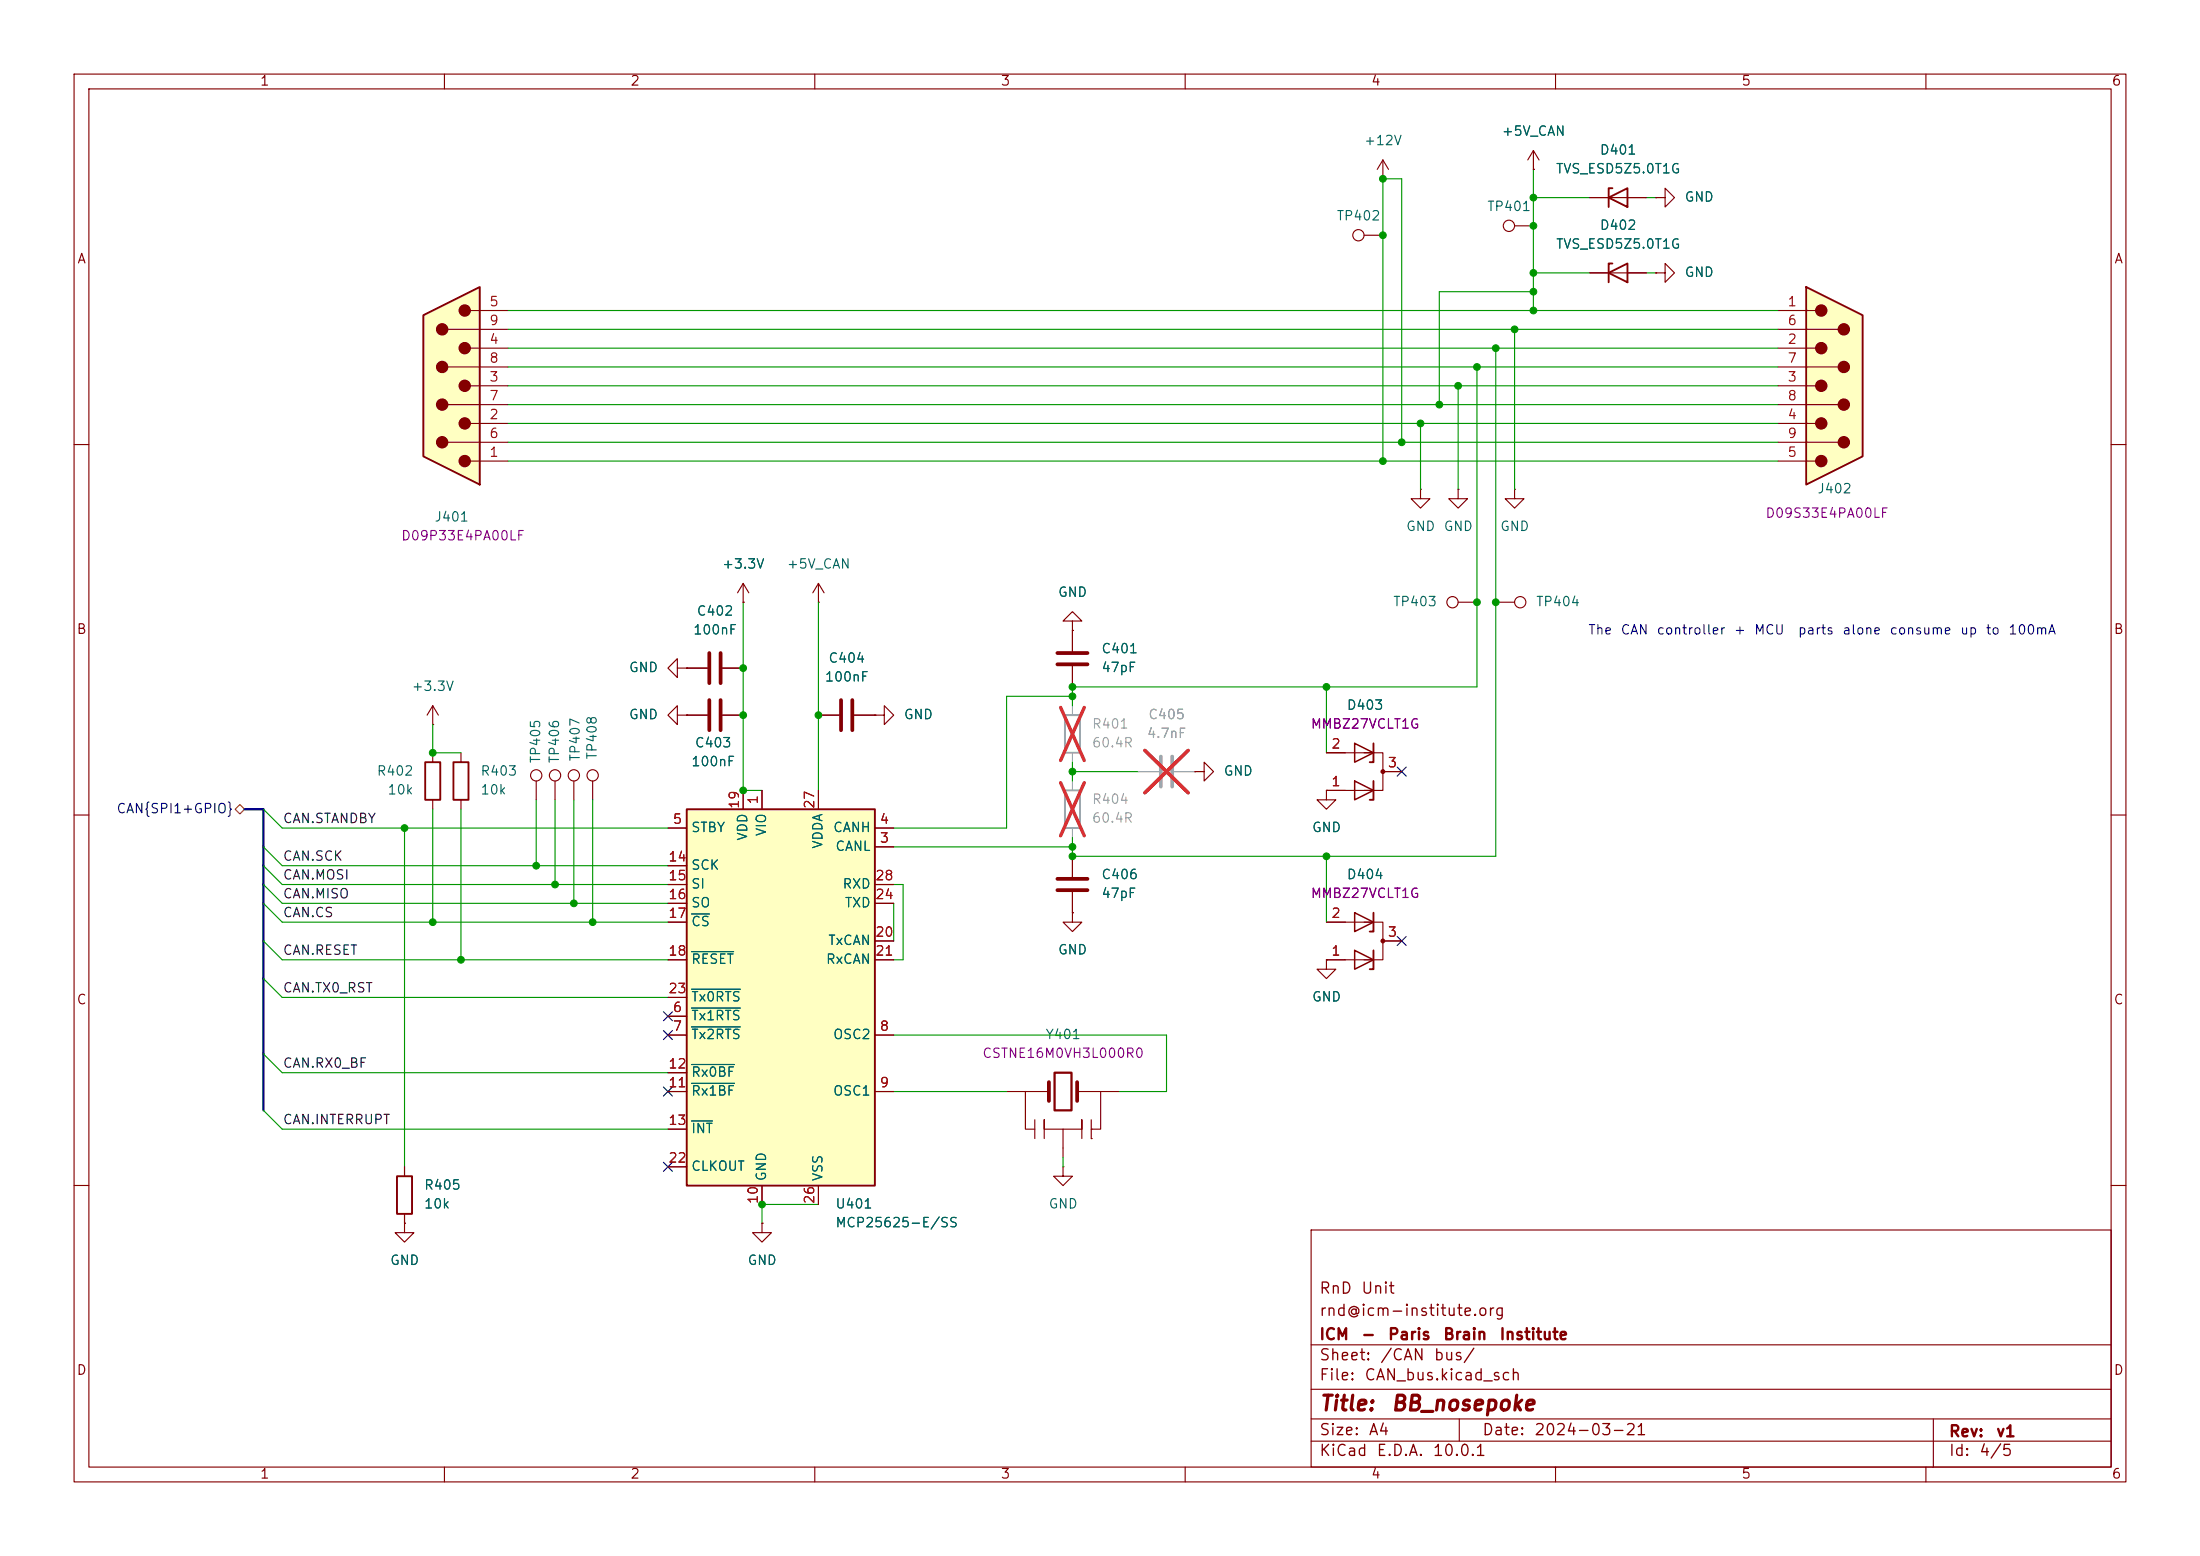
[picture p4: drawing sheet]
<svg xmlns="http://www.w3.org/2000/svg" width="297mm" height="210mm" viewBox="0 0 297 210" stroke-linecap="round" stroke-linejoin="round" font-family="sans-serif">
<g fill="none" stroke="#840000" stroke-width=".15">
<path d="M10 10h277v190h-277zM12 12h273v186h-273zM60 10v2M110 10v2M160 10v2M210 10v2M260 10v2M10 60h2M285 60h2M92.7 90.2h2.8M97.5 90.2h2.8M10 110h2"/>
<path d="M285 110h2M144.8 123.2v1.3h1.2l-1.2 1.2-1.3-1.2h1.3M144.8 123.2h.1M54.6 157.5v1.3M10 160h2M54.6 165.1v1.3h1.3l-1.3 1.2-1.3-1.2h1.3M54.6 165.1h.1M54.6 163.8v1.3M177 166h108v32h-108zM285 160h2M60 198v2M110 198v2"/>
<path d="M160 198v2M177 194.5h108M177 191.5h108M177 187.5h108M177 181.5h108M197 191.5v3M210 198v2M260 198v2M261 191.5v6.5"/>
</g>
<path d="M53.6 158.8h2v5h-2z" fill="none" stroke="#840000" stroke-width=".25"/>
<path d="M95.8 88.1v4.1M97.3 88.1v4.1" fill="none" stroke="#840000" stroke-width=".51"/>
<path d="M243.8 38.7l7.7 3.8v19.1l-7.7 3.8z" fill="#ffffc2"/>
<g fill="none" stroke="#840000" stroke-width=".15">
<path d="M184.1 31.8h2.6M186.7 24.1h.1M186.7 21.6l-.8 1.3M186.7 21.6l.8 1.3M186.7 21.6v2.5M204.5 30.5h2.5M207 22.9h.1M207 20.3l-.8 1.3M207 20.3l.8 1.3M207 20.3v2.6M214.6 26.7h7.6M214.6 36.8h7.6"/>
<path d="M223.5 36.8h1.3v-1.2l1.3 1.2-1.3 1.3v-1.3M223.5 36.8h.1M223.5 26.7h1.3v-1.3l1.3 1.3-1.3 1.2v-1.2M223.5 26.7h.1M240 59.7h8.2M240 57.2h5.1M240 54.6h8.2M240 52.1h5.1M240 49.5h8.2M240 47h5.1M240 44.5h8.2M240 41.9h5.1"/>
<path d="M100.3 78.7l-.7 1.3M100.3 78.7l.8 1.3M100.3 78.7v2.6M110.5 78.7l-.8 1.3M110.5 78.7l.8 1.3M110.5 78.7v2.6M240 62.2h5.1M91.4 90.2v-1.3l-1.2 1.3 1.2 1.2v-1.2h1.3M92.7 90.2h.1M92.7 96.5h2.8M97.5 96.5h2.8M100.3 81.3h.1"/>
<path d="M110.5 81.3h.1M110.5 96.5h2.8M115.3 96.5h2.8M118.1 96.5h1.3v-1.2l1.2 1.2-1.2 1.3v-1.3M118.1 96.5h.1M144.8 83.8h1.2l-1.2-1.2-1.3 1.2h1.3v1.3M144.8 85.1h.1M144.8 85.1v2.8M144.8 89.9v2.8M196.8 81.3h2.6M201.9 81.3h2.6M58.4 101.6v1.3"/>
<path d="M58.4 108v1.2M144.8 115.6v2.8M161.3 104.1h1.3v-1.2l1.2 1.2-1.2 1.3v-1.3M161.3 104.1h.1M179.1 106.7h6.3M179.1 101.6h6.3M184.1 101.6h2.6v5.1h-2.6M186.7 104.1h2.5M144.8 120.4v2.8M179.1 129.5v1.3h1.2l-1.2 1.3-1.3-1.3h1.3M179.1 129.5h.1M179.1 129.5h6.3"/>
<path d="M179.1 124.5h6.3M184.1 124.5h2.6v5h-2.6M186.7 127h2.5M135.9 147.3h5.7M138.4 147.3v5.1h1.3M139.7 151.1v2.6M143.5 152.4h-2.5v-1.3v2.6M143.5 152.4h2.5v-1.3v2.6M143.5 157.5v1.3h1.3l-1.3 1.2-1.3-1.2h1.3M143.5 157.5h.1M143.5 152.4v3.8M145.4 147.3h5.7"/>
<path d="M147.3 152.4h.1M147.3 153.7h.1M147.3 151.1v2.6M148.6 147.3v5.1h-1.3M102.9 165.1v1.3h1.2l-1.2 1.2-1.3-1.2h1.3M102.9 165.1h.1"/>
<circle cx="183.4" cy="31.7" r=".76"/>
<circle cx="203.7" cy="30.5" r=".76"/>
<circle cx="196.1" cy="81.3" r=".76"/>
<circle cx="205.2" cy="81.3" r=".76"/>
</g>
<path d="M217.2 26.7l2.5-1.3v2.5zM217.2 36.8l2.5-1.2v2.5zM217.7 25.4h-.5v2.5M217.7 35.6h-.5v2.5M243.8 38.7l7.7 3.8v19.1l-7.7 3.8zM57.4 102.9h2v5.1h-2zM185.4 105.4v2.6h-.5M185.4 100.3v2.6h-.5M185.4 128.3v2.5h-.5M185.4 123.2v2.5h-.5" fill="none" stroke="#840000" stroke-width=".25"/>
<g fill="#840000" stroke="#840000" stroke-width=".15">
<circle cx="245.9" cy="62.2" r=".76"/>
<circle cx="245.9" cy="57.1" r=".76"/>
<circle cx="245.9" cy="52.1" r=".76"/>
<circle cx="245.9" cy="47" r=".76"/>
<circle cx="245.9" cy="41.9" r=".76"/>
<circle cx="248.9" cy="59.7" r=".76"/>
<circle cx="248.9" cy="54.6" r=".76"/>
<circle cx="248.9" cy="49.5" r=".76"/>
<circle cx="248.9" cy="44.4" r=".76"/>
<circle cx="186.7" cy="127" r=".25"/>
<circle cx="186.7" cy="104.1" r=".25"/>
</g>
<path d="M182.9 105.4l2.5 1.3-2.5 1.3zM182.9 100.3l2.5 1.3-2.5 1.3zM182.9 128.3l2.5 1.2-2.5 1.3zM182.9 123.2l2.5 1.3-2.5 1.2z" fill="none" stroke="#840000" stroke-width=".2"/>
<path d="M95.8 94.5v4.1M97.3 94.5v4.1M113.5 94.5v4.1M115.1 94.5v4.1M142.7 88.1h4.1M142.7 89.7h4.1M142.7 118.6h4.1M142.7 120.1h4.1M141.6 146.1v2.5M145.4 146.1v2.5" fill="none" stroke="#840000" stroke-width=".51"/>
<path d="M143.8 96.5h2v5.1h-2zM143.8 106.7h2v5.1h-2z" fill="none" stroke="#a1a1a1" stroke-width=".25"/>
<path d="M144.8 95.3v1.2M144.8 101.6v1.3M144.8 105.4v1.3M144.8 111.8v1.2" fill="none" stroke="#a1a1a1" stroke-width=".15"/>
<path d="M143.2 95.5l3.2 7.1M146.4 95.5l-3.2 7.1M143.2 105.6l3.2 7.2M146.4 105.6l-3.2 7.2" fill="none" stroke="#e12e31" stroke-width=".46"/>
<path d="M142.4 144.8h2.3v5.1h-2.3z" fill="none" stroke="#840000" stroke-width=".3"/>
<path d="M92.7 109.2h25.4v50.8h-25.4z" fill="#ffffc2"/>
<path d="M92.7 109.2h25.4v50.8h-25.4z" fill="none" stroke="#840000" stroke-width=".25"/>
<g fill="none" stroke="#840000" stroke-width=".15">
<path d="M191.8 66v1.3h1.2l-1.2 1.3-1.3-1.3h1.3M191.8 66h.1M196.8 66v1.3h1.3l-1.3 1.3-1.2-1.3h1.2M196.8 66h.1M204.5 66v1.3h1.2l-1.2 1.3-1.3-1.3h1.3M204.5 66h.1M58.4 97.8h.1M58.4 95.3l-.7 1.2M58.4 95.3l.8 1.2M58.4 95.3v2.5M91.4 96.5v-1.2l-1.2 1.2 1.2 1.3v-1.3h1.3M92.7 96.5h.1"/>
<path d="M72.4 105.4v2.6M74.9 105.4v2.6M90.2 111.8h2.5M90.2 116.8h2.5M90.2 119.4h2.5M100.3 106.7v2.5M102.9 106.7v2.5M110.5 106.7v2.5M118.1 114.3h2.5M118.1 111.8h2.5M118.1 119.4h2.5M179.1 106.7v1.3h1.2l-1.2 1.2-1.3-1.2h1.3"/>
<path d="M179.1 106.7h.1M90.2 137.2h2.5M90.2 139.7h2.5M90.2 121.9h2.5M90.2 124.5h2.5M90.2 129.5h2.5M90.2 134.6h2.5M118.1 139.7h2.5M118.1 121.9h2.5M118.1 129.5h2.5M118.1 127h2.5M90.2 147.3h2.5"/>
<path d="M90.2 144.8h2.5M90.2 152.4h2.5M90.2 157.5h2.5M118.1 147.3h2.5M102.9 160v2.6M110.5 160v2.6"/>
<circle cx="72.4" cy="104.6" r=".76"/>
<circle cx="74.9" cy="104.6" r=".76"/>
</g>
<path d="M93.3 136.1h6.6M93.3 138.6h6.6M93.3 123.4h2.5M93.3 128.4h5.7M93.3 133.5h6.6M93.3 146.2h5.9M93.3 143.7h5.9M93.3 151.3h2.9" fill="none" stroke="#006464" stroke-width=".15"/>
<path d="M156.7 102.1v4.1M158.2 102.1v4.1" fill="none" stroke="#a1a1a1" stroke-width=".51"/>
<path d="M153.7 104.1h2.8M158.5 104.1h2.8" fill="none" stroke="#a1a1a1" stroke-width=".15"/>
<path d="M154.6 101.3l5.8 5.7M160.4 101.3l-5.8 5.7" fill="none" stroke="#e12e31" stroke-width=".46"/>
<path d="M57.1 42.5l7.7-3.8v26.7l-7.7-3.8z" fill="#ffffc2"/>
<g fill="none" stroke="#840000" stroke-width=".15">
<path d="M207 22.9h.1M214.6 26.7h2.6M214.6 36.8h2.6M219.7 26.7h2.5M219.7 36.8h2.5M223.5 36.8h.1M223.5 26.7h.1M60.5 44.5h8.1M60.5 49.5h8.1M60.5 54.6h8.1M60.5 59.7h8.1M63.5 41.9h5.1"/>
<path d="M63.5 47h5.1M63.5 52.1h5.1M63.5 57.2h5.1M63.5 62.2h5.1M92.7 96.5h.1M92.7 90.2h.1M92.7 96.5h2.8M92.7 90.2h2.8M97.5 96.5h2.8M97.5 90.2h2.8M100.3 81.3h.1M110.5 96.5h2.8"/>
<path d="M115.3 96.5h2.8M118.1 96.5h.1M144.8 85.1h.1M144.8 85.1v2.8M144.8 89.9v2.8M62.2 101.6v1.3M62.2 108v1.2M77.5 105.4v2.6M80 105.4v2.6M90.2 111.8h2.5M90.2 116.8h2.5M90.2 119.4h2.5"/>
<path d="M100.3 106.7v2.5M102.9 106.7v2.5M110.5 106.7v2.5M118.1 114.3h2.5M118.1 111.8h2.5M118.1 119.4h2.5M144.8 115.6v2.8M161.3 104.1h.1M179.1 106.7h.1M179.1 106.7h2.5M179.1 101.6h2.5M186.7 104.1h2.5"/>
<path d="M90.2 137.2h2.5M90.2 139.7h2.5M90.2 121.9h2.5M90.2 124.5h2.5M90.2 129.5h2.5M90.2 134.6h2.5M118.1 139.7h2.5M118.1 121.9h2.5M118.1 129.5h2.5M118.1 127h2.5M144.8 123.2h.1M144.8 120.4v2.8"/>
<path d="M179.1 129.5h.1M179.1 124.5h2.5M179.1 129.5h2.5M186.7 127h2.5M54.6 157.5v1.3M90.2 147.3h2.5M90.2 144.8h2.5M90.2 152.4h2.5M90.2 157.5h2.5M118.1 147.3h2.5M54.6 165.1h.1M54.6 163.8v1.3"/>
<path d="M102.9 165.1h.1M102.9 160v2.6M110.5 160v2.6"/>
<circle cx="77.5" cy="104.6" r=".76"/>
<circle cx="80" cy="104.6" r=".76"/>
</g>
<path d="M57.1 42.5l7.7-3.8v26.7l-7.7-3.8zM61.2 102.9h2v5.1h-2z" fill="none" stroke="#840000" stroke-width=".25"/>
<g fill="#840000" stroke="#840000" stroke-width=".15">
<circle cx="62.7" cy="41.9" r=".76"/>
<circle cx="62.7" cy="47" r=".76"/>
<circle cx="62.7" cy="52.1" r=".76"/>
<circle cx="62.7" cy="57.1" r=".76"/>
<circle cx="62.7" cy="62.2" r=".76"/>
<circle cx="59.7" cy="44.4" r=".76"/>
<circle cx="59.7" cy="49.5" r=".76"/>
<circle cx="59.7" cy="54.6" r=".76"/>
<circle cx="59.7" cy="59.7" r=".76"/>
</g>
<path d="M31.7 109.2l.7-.6 .6 .6-.6 .7z" fill="none" stroke="#725600" stroke-width=".15"/>
<path d="M33 109.2h2.6v40.7" fill="none" stroke="#000084" stroke-width=".3"/>
<g fill="none" stroke="#009600" stroke-width=".15">
<path d="M207 26.7h7.6M207 36.8h7.6M207 22.9v19M207 39.4h-12.7v15.2M222.2 26.7h1.3M222.2 36.8h1.3M68.6 41.9h171.4M68.6 47h171.4M68.6 44.5h171.4M68.6 49.5h171.4M68.6 59.7h171.4M68.6 54.6h171.4"/>
<path d="M68.6 52.1h171.4M68.6 57.2h171.4M189.2 59.7v-35.6h-2.5v38.1M191.8 57.2v8.8M196.8 52.1v13.9M199.4 49.5v43.2h-54.6v2.6M201.9 47v68.6h-57.1v-2.6M204.5 44.5v21.5M68.6 62.2h171.4M58.4 97.8v3.8h3.8M100.3 81.3v25.4h2.6M110.5 81.3v25.4"/>
<path d="M144.8 94h-8.9v17.8h-15.3M179.1 92.7v8.9M35.6 114.3l2.5 2.5h52.1M35.6 116.8l2.5 2.6h52.1M35.6 109.2l2.5 2.6h52.1M35.6 119.4l2.5 2.5h52.1M54.6 111.8v45.7M58.4 109.2v15.3M62.2 109.2v20.3M72.4 108v8.8M74.9 108v11.4M77.5 108v13.9"/>
<path d="M80 108v16.5M120.6 119.4h1.3v10.1h-1.3M120.6 114.3h24.2M144.8 102.9v2.5M144.8 104.1h8.9M179.1 115.6v8.9M35.6 132.1l2.5 2.5h52.1M35.6 127l2.5 2.5h52.1M35.6 121.9l2.5 2.6h52.1M120.6 139.7h36.9v7.6h-6.4M120.6 121.9v5.1M35.6 149.9l2.5 2.5h52.1"/>
<path d="M35.6 142.2l2.5 2.6h52.1M120.6 147.3h15.3M143.5 156.2v1.3M110.5 162.6h-7.6v2.5"/>
</g>
<path d="M188.6 103.5l1.2 1.2M189.8 103.5l-1.2 1.2M89.6 139.1l1.2 1.2M89.6 136.6l1.2 1.2M90.8 139.1l-1.2 1.2M90.8 136.6l-1.2 1.2M188.6 126.4l1.2 1.2M189.8 126.4l-1.2 1.2M89.6 146.7l1.2 1.2M89.6 156.9l1.2 1.2M90.8 146.7l-1.2 1.2M90.8 156.9l-1.2 1.2" fill="none" stroke="#000084" stroke-width=".15"/>
<path d="M93.3 136.1h6.6M93.3 138.6h6.6M93.3 123.4h2.5M93.3 128.4h5.7M93.3 133.5h6.6M93.3 146.2h5.9M93.3 143.7h5.9M93.3 151.3h2.9" fill="none" stroke="#006464" stroke-width=".15"/>
<path d="M153.7 104.1h2.8M158.5 104.1h2.8" fill="none" stroke="#a1a1a1" stroke-width=".15"/>
<path d="M154.6 101.3l5.8 5.7M160.4 101.3l-5.8 5.7" fill="none" stroke="#e12e31" stroke-width=".46"/>
<g fill="#009600" stroke="#009600" stroke-width=".14">
<circle cx="194.3" cy="54.6" r=".46"/>
<circle cx="196.8" cy="52.1" r=".46"/>
<circle cx="191.8" cy="57.2" r=".46"/>
<circle cx="186.7" cy="31.8" r=".46"/>
<circle cx="186.7" cy="24.1" r=".46"/>
<circle cx="189.2" cy="59.7" r=".46"/>
<circle cx="201.9" cy="47" r=".46"/>
<circle cx="186.7" cy="62.2" r=".46"/>
<circle cx="199.4" cy="49.5" r=".46"/>
<circle cx="207" cy="30.5" r=".46"/>
<circle cx="207" cy="26.7" r=".46"/>
<circle cx="207" cy="36.8" r=".46"/>
<circle cx="102.9" cy="162.6" r=".46"/>
<circle cx="144.8" cy="114.3" r=".46"/>
<circle cx="144.8" cy="94" r=".46"/>
<circle cx="144.8" cy="104.1" r=".46"/>
<circle cx="201.9" cy="81.3" r=".46"/>
<circle cx="199.4" cy="81.3" r=".46"/>
<circle cx="179.1" cy="115.6" r=".46"/>
<circle cx="179.1" cy="92.7" r=".46"/>
<circle cx="207" cy="39.4" r=".46"/>
<circle cx="204.5" cy="44.5" r=".46"/>
<circle cx="207" cy="41.9" r=".46"/>
<circle cx="144.8" cy="115.6" r=".46"/>
<circle cx="144.8" cy="92.7" r=".46"/>
<circle cx="58.4" cy="124.5" r=".46"/>
<circle cx="54.6" cy="111.8" r=".46"/>
<circle cx="77.5" cy="121.9" r=".46"/>
<circle cx="80" cy="124.5" r=".46"/>
<circle cx="62.2" cy="129.5" r=".46"/>
<circle cx="72.4" cy="116.8" r=".46"/>
<circle cx="74.9" cy="119.4" r=".46"/>
<circle cx="58.4" cy="101.6" r=".46"/>
<circle cx="100.3" cy="90.2" r=".46"/>
<circle cx="100.3" cy="96.5" r=".46"/>
<circle cx="100.3" cy="106.7" r=".46"/>
<circle cx="110.5" cy="96.5" r=".46"/>
</g>
<g font-size="2" fill="#840000">
<text x="178" y="190.9">Title:</text>
<text x="187.7" y="190.9">BB_nosepoke</text>
</g>
<g font-size="1.5" fill="#840000">
<text x="178" y="178">rnd@icm-institute.org</text>
<text x="178" y="175">RnD</text>
<text x="183.7" y="175">Unit</text>
<text x="178" y="184">Sheet:</text>
<text x="178" y="181.2">ICM</text>
<text x="183.7" y="181.2">-</text>
<text x="186.2" y="184">/CAN</text>
<text x="187.3" y="181.2">Paris</text>
<text x="193.5" y="184">bus/</text>
<text x="194.7" y="181.2">Brain</text>
<text x="202.3" y="181.2">Institute</text>
<text x="178" y="186.7">File:</text>
<text x="184.1" y="186.7">CAN_bus.kicad_sch</text>
<text x="178" y="196.9">KiCad</text>
<text x="178" y="194.1">Size:</text>
<text x="184.7" y="194.1">A4</text>
<text x="185.7" y="196.9">E.D.A.</text>
<text x="193.3" y="196.9">10.0.1</text>
<text x="200" y="194.1">Date:</text>
<text x="207" y="194.1">2024-03-21</text>
<text x="263" y="194.3">Rev:</text>
<text x="263" y="196.9">Id:</text>
<text x="267.1" y="196.9">4/5</text>
<text x="269.4" y="194.3">v1</text>
</g>
<g font-size="1.3" fill="#840000">
<text x="35" y="11.9">1</text>
<text x="85" y="11.9">2</text>
<text x="135" y="11.9">3</text>
<text x="185" y="11.9">4</text>
<text x="235" y="11.9">5</text>
<text x="285" y="11.9">6</text>
<text x="10.3" y="35.9">A</text>
<text x="285.3" y="35.9">A</text>
<text x="10.3" y="85.9">B</text>
<text x="285.3" y="85.9">B</text>
<text x="10.3" y="135.9">C</text>
<text x="285.3" y="135.9">C</text>
<text x="10.3" y="185.9">D</text>
<text x="285.3" y="185.9">D</text>
<text x="35" y="199.9">1</text>
<text x="85" y="199.9">2</text>
<text x="135" y="199.9">3</text>
<text x="185" y="199.9">4</text>
<text x="235" y="199.9">5</text>
<text x="285" y="199.9">6</text>
</g>
<g font-size="1.3" fill="#006464">
<text x="184" y="19.9">+12V</text>
<text x="202.6" y="18.6">+5V_CAN</text>
<text x="210" y="23.7">TVS_ESD5Z5.0T1G</text>
<text x="215.9" y="21.2">D401</text>
<text x="200.7" y="28.8">TP401</text>
<text x="227.3" y="27.5">GND</text>
<text x="180.4" y="30.1">TP402</text>
<text x="210" y="33.9">TVS_ESD5Z5.0T1G</text>
<text x="215.9" y="31.3">D402</text>
<text x="227.3" y="37.7">GND</text>
<text x="58.6" y="70.7">J401</text>
<text x="189.7" y="72">GND</text>
<text x="194.8" y="72">GND</text>
<text x="202.4" y="72">GND</text>
<text x="245.3" y="66.9">J402</text>
<text x="97.4" y="77.1">+3.3V</text>
<text x="106.1" y="77.1">+5V_CAN</text>
<text x="94" y="83.4">C402</text>
<text x="142.7" y="80.9">GND</text>
<text x="188" y="82.1">TP403</text>
<text x="207.3" y="82.1">TP404</text>
<text x="93.5" y="86">100nF</text>
<text x="111.7" y="89.8">C404</text>
<text x="148.6" y="88.5">C401</text>
<text x="55.5" y="93.6">+3.3V</text>
<text x="84.8" y="91">GND</text>
<text x="111.3" y="92.3">100nF</text>
<text x="148.6" y="91">47pF</text>
<text x="84.8" y="97.4">GND</text>
<text x="93.7" y="101.2">C403</text>
<text x="121.9" y="97.4">GND</text>
<text x="181.7" y="96.1">D403</text>
<text x="50.8" y="105">R402</text>
<text x="52.2" y="107.5">10k</text>
<text x="64.8" y="105">R403</text>
<text x="64.8" y="107.5">10k</text>
<text x="73.3" y="103.1" transform="rotate(-90 73.3 103.1)">TP405</text>
<text x="75.8" y="103.1" transform="rotate(-90 75.8 103.1)">TP406</text>
<text x="78.6" y="102.9" transform="rotate(-90 78.6 102.9)">TP407</text>
<text x="80.9" y="102.6" transform="rotate(-90 80.9 102.6)">TP408</text>
<text x="93.2" y="103.7">100nF</text>
<text x="165.1" y="105">GND</text>
<text x="93.2" y="112.6">STBY</text>
<text x="101.2" y="113.6" transform="rotate(-90 101.2 113.6)">VDD</text>
<text x="103.7" y="113" transform="rotate(-90 103.7 113)">VIO</text>
<text x="112.4" y="112.6">CANH</text>
<text x="177" y="112.6">GND</text>
<text x="93.2" y="117.7">SCK</text>
<text x="111.4" y="114.6" transform="rotate(-90 111.4 114.6)">VDDA</text>
<text x="112.7" y="115.2">CANL</text>
<text x="148.6" y="119">C406</text>
<text x="181.7" y="119">D404</text>
<text x="93.2" y="120.2">SI</text>
<text x="93.2" y="122.8">SO</text>
<text x="93.2" y="125.3">CS</text>
<text x="113.6" y="120.2">RXD</text>
<text x="114" y="122.8">TXD</text>
<text x="148.6" y="121.5">47pF</text>
<text x="93.2" y="130.4">RESET</text>
<text x="111.4" y="130.4">RxCAN</text>
<text x="111.7" y="127.9">TxCAN</text>
<text x="142.7" y="129.1">GND</text>
<text x="93.2" y="135.5">Tx0RTS</text>
<text x="177" y="135.5">GND</text>
<text x="93.2" y="138">Tx1RTS</text>
<text x="93.2" y="140.6">Tx2RTS</text>
<text x="112.4" y="140.6">OSC2</text>
<text x="141" y="140.6">Y401</text>
<text x="93.2" y="148.2">Rx1BF</text>
<text x="93.2" y="145.6">Rx0BF</text>
<text x="112.4" y="148.2">OSC1</text>
<text x="93.2" y="153.3">INT</text>
<text x="57.2" y="160.9">R405</text>
<text x="93.2" y="158.3">CLKOUT</text>
<text x="103.7" y="159.5" transform="rotate(-90 103.7 159.5)">GND</text>
<text x="111.4" y="159.5" transform="rotate(-90 111.4 159.5)">VSS</text>
<text x="57.2" y="163.4">10k</text>
<text x="112.7" y="163.4">U401</text>
<text x="112.7" y="166">MCP25625-E/SS</text>
<text x="141.5" y="163.4">GND</text>
<text x="52.6" y="171">GND</text>
<text x="100.8" y="171">GND</text>
</g>
<g font-size="1.3" fill="#a90000">
<text x="66" y="41.7">5</text>
<text x="241.2" y="41.7">1</text>
<text x="66" y="46.7">4</text>
<text x="66" y="44.2">9</text>
<text x="241.2" y="46.7">2</text>
<text x="241.2" y="44.2">6</text>
<text x="66" y="51.8">3</text>
<text x="66" y="49.3">8</text>
<text x="241.2" y="51.8">3</text>
<text x="241.2" y="49.3">7</text>
<text x="66" y="56.9">2</text>
<text x="66" y="59.4">6</text>
<text x="66" y="54.4">7</text>
<text x="241.2" y="56.9">4</text>
<text x="241.2" y="54.4">8</text>
<text x="241.2" y="59.4">9</text>
<text x="66" y="62">1</text>
<text x="241.2" y="62">5</text>
<text x="179.6" y="101.3">2</text>
<text x="179.6" y="106.4">1</text>
<text x="187.3" y="103.9">3</text>
<text x="90.7" y="111.5">5</text>
<text x="100.1" y="109.3" transform="rotate(-90 100.1 109.3)">19</text>
<text x="102.6" y="108.7" transform="rotate(-90 102.6 108.7)">1</text>
<text x="110.2" y="109.3" transform="rotate(-90 110.2 109.3)">27</text>
<text x="118.7" y="111.5">4</text>
<text x="90.1" y="116.6">14</text>
<text x="90.1" y="119.1">15</text>
<text x="118.1" y="119.1">28</text>
<text x="118.7" y="114">3</text>
<text x="90.1" y="121.7">16</text>
<text x="90.1" y="124.2">17</text>
<text x="118.1" y="121.7">24</text>
<text x="179.6" y="124.2">2</text>
<text x="90.1" y="129.3">18</text>
<text x="118.1" y="126.7">20</text>
<text x="118.1" y="129.3">21</text>
<text x="179.6" y="129.3">1</text>
<text x="187.3" y="126.7">3</text>
<text x="90.1" y="134.4">23</text>
<text x="90.7" y="136.9">6</text>
<text x="90.7" y="139.4">7</text>
<text x="118.7" y="139.4">8</text>
<text x="90.1" y="147.1">11</text>
<text x="90.1" y="144.5">12</text>
<text x="118.7" y="147.1">9</text>
<text x="90.1" y="152.1">13</text>
<text x="90.1" y="157.2">22</text>
<text x="102.6" y="162.6" transform="rotate(-90 102.6 162.6)">10</text>
<text x="110.2" y="162.6" transform="rotate(-90 110.2 162.6)">26</text>
</g>
<g font-size="1.3" fill="#840084">
<text x="238.2" y="70.2">D09S33E4PA00LF</text>
<text x="54.1" y="73.3">D09P33E4PA00LF</text>
<text x="176.9" y="98.7">MMBZ27VCLT1G</text>
<text x="176.9" y="121.5">MMBZ27VCLT1G</text>
<text x="132.5" y="143.1">CSTNE16M0VH3L000R0</text>
</g>
<g font-size="1.3" fill="#0000c2">
<text x="214.3" y="86">The</text>
<text x="218.7" y="86">CAN</text>
<text x="223.6" y="86">controller</text>
<text x="234" y="86">+</text>
<text x="236.7" y="86">MCU</text>
<text x="242.6" y="86">parts</text>
<text x="248.6" y="86">alone</text>
<text x="255" y="86">consume</text>
<text x="264.5" y="86">up</text>
<text x="268" y="86">to</text>
<text x="271" y="86">100mA</text>
</g>
<g font-size="1.3" fill="#989898">
<text x="147.3" y="98.7">R401</text>
<text x="147.3" y="101.2">60.4R</text>
<text x="154.7" y="99.9">4.7nF</text>
<text x="154.9" y="97.4">C405</text>
<text x="147.3" y="108.8">R404</text>
<text x="147.3" y="111.4">60.4R</text>
</g>
<text font-size="1.3" fill="#000084" x="15.6" y="110.1">CAN{SPI1+GPIO}</text>
<g font-size="1.3" fill="#0f0f0f">
<text x="38.1" y="111.4">CAN.STANDBY</text>
<text x="38.1" y="116.5">CAN.SCK</text>
<text x="38.1" y="119">CAN.MOSI</text>
<text x="38.1" y="121.6">CAN.MISO</text>
<text x="38.1" y="124.1">CAN.CS</text>
<text x="38.1" y="129.2">CAN.RESET</text>
<text x="38.1" y="134.3">CAN.TX0_RST</text>
<text x="38.1" y="144.4">CAN.RX0_BF</text>
<text x="38.1" y="152.1">CAN.INTERRUPT</text>
</g>
</svg>
